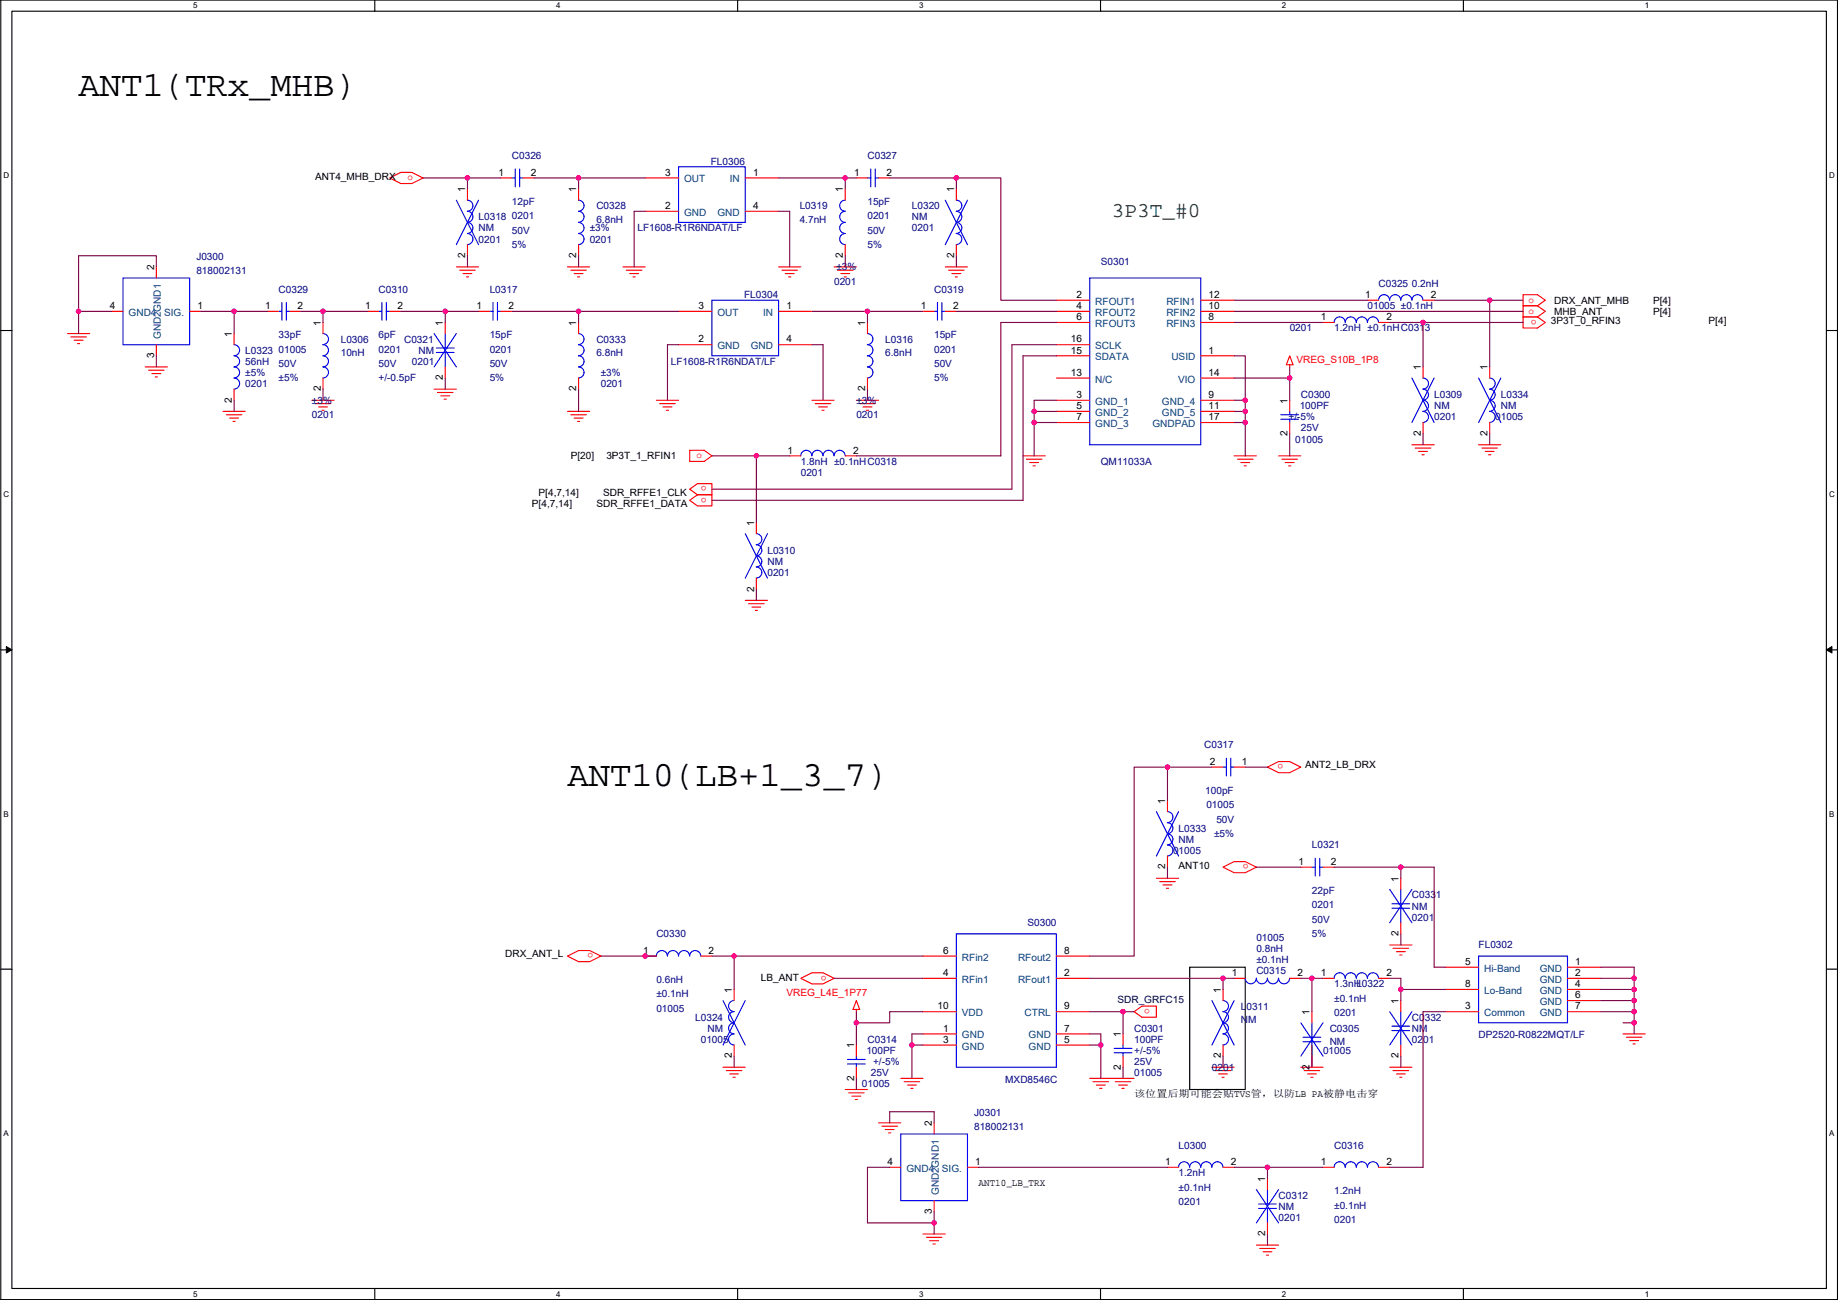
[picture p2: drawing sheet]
<svg xmlns="http://www.w3.org/2000/svg" width="420mm" height="297mm" viewBox="0 0 420 297" stroke-linecap="round" stroke-linejoin="round" font-family="sans-serif">
<path d="M.2 0h419.8v296.9h-419.8zM2.7 2.6h414.8v291.8h-414.8z" fill="none" stroke="#000" stroke-width=".25"/>
<g fill="#fff">
<path d="M44.2 .3h1v2h-1z"/>
<path d="M44.2 294.7h1v2h-1z"/>
</g>
<path d="M85.7 0v2.6M85.7 294.4v2.5" fill="none" stroke="#000" stroke-width=".25"/>
<g fill="#fff">
<path d="M127.1 .3h1v2h-1z"/>
<path d="M127.1 294.7h1v2h-1z"/>
</g>
<path d="M168.6 0v2.6M168.6 294.4v2.5" fill="none" stroke="#000" stroke-width=".25"/>
<g fill="#fff">
<path d="M210.1 .3h1v2h-1z"/>
<path d="M210.1 294.7h1v2h-1z"/>
</g>
<path d="M251.6 0v2.6M251.6 294.4v2.5" fill="none" stroke="#000" stroke-width=".25"/>
<g fill="#fff">
<path d="M293 .3h1v2h-1z"/>
<path d="M293 294.7h1v2h-1z"/>
</g>
<path d="M334.5 0v2.6M334.5 294.4v2.5" fill="none" stroke="#000" stroke-width=".25"/>
<g fill="#fff">
<path d="M376 .3h1v2h-1z"/>
<path d="M376 294.7h1v2h-1z"/>
<path d="M.8 39h1.3v2.1h-1.3z"/>
<path d="M418.1 39h1.3v2.1h-1.3z"/>
<path d="M.8 112h1.3v2h-1.3z"/>
<path d="M418.1 112h1.3v2h-1.3z"/>
</g>
<path d="M.2 75.5h2.5M417.5 75.5h2.5" fill="none" stroke="#000" stroke-width=".25"/>
<g fill="#fff">
<path d="M.8 185h1.2v2h-1.2z"/>
<path d="M418.1 185h1.2v2h-1.2z"/>
</g>
<path d="M.2 148.5h2.5M417.5 148.5h2.5" fill="none" stroke="#000" stroke-width=".25"/>
<path d="M1.4 147.7l1.3 .8-1.3 .7zM417.5 148.5l1.3-.8v1.5z" fill="#000" stroke="#000" stroke-width=".23"/>
<g fill="#fff">
<path d="M.8 257.9h1.2v2h-1.2z"/>
<path d="M418.1 257.9h1.2v2h-1.2z"/>
</g>
<path d="M.2 221.4h2.5M272 221h12.7v27.9h-12.7zM417.5 221.4h2.5" fill="none" stroke="#000" stroke-width=".25"/>
<g fill="none" stroke="#f00" stroke-width=".25">
<path d="M89.1 40.7l2.5-1.3h2.6l2.5 1.3-2.5 1.2h-2.6zM106.9 43.2v2.5M106.9 55.9v2.5M114.5 40.7h2.5M119.6 40.7h2.5M132.3 43.2v2.5M132.3 55.9v2.5M147.5 48.3h7.6M147.5 40.7h7.6M170.4 40.7h7.6M170.4 48.3h7.6M193.2 43.2v2.5"/>
<path d="M193.2 55.9v2.5M195.8 40.7h2.5M200.8 40.7h2.6M218.6 43.2v2.5M218.6 55.9v2.5M15.4 76.2h5.1M16.2 77h3.5M16.9 77.7h2.1M17.7 78.5h.5M25.6 71.1h2.5M35.7 61v2.5M35.7 78.8v2.5"/>
<path d="M43.4 71.1h2.5M53.5 76.2v2.6M61.1 71.1h2.6M66.2 71.1h2.6M73.8 73.7v2.5M84 71.1h2.5M89.1 71.1h2.5M101.8 73.7v2.5M104.3 61h5.1M105.1 61.7h3.5M105.8 62.5h2.1M106.6 63.3h.5"/>
<path d="M109.4 71.1h2.5M114.5 71.1h2.5M129.7 61h5.1M130.5 61.7h3.5M131.2 62.5h2.1M132 63.3h.5M132.3 73.7v2.5M142.4 61h5.1M143.2 61.7h3.5M143.9 62.5h2.1M144.7 63.3h.5M155.1 78.8h7.6"/>
<path d="M155.1 71.1h7.6M178 71.1h7.6M178 78.8h7.6M178 61h5.1M178.7 61.7h3.6M179.5 62.5h2M180.3 63.3h.5M190.7 61h5.1M191.4 61.7h3.6M192.2 62.5h2M193 63.3h.5M198.3 73.7v2.5"/>
<path d="M211 71.1h2.5M216.1 71.1h2.5M216.1 61h5.1M216.8 61.7h3.6M217.6 62.5h2M218.4 63.3h.5M241.5 68.6h7.6M241.5 78.8h7.6M241.5 71.1h7.6M241.5 73.7h7.6M274.5 68.6h7.6M274.5 73.7h7.6"/>
<path d="M274.5 71.1h7.6M302.4 73.7h2.6M312.6 68.6h2.5M315.1 73.7h2.6M325.3 68.6h2.5M348.2 67.3h3.3l1.7 1.3-1.7 1.3h-3.3zM348.2 72.4h3.3l1.7 1.3-1.7 1.3h-3.3zM351.5 69.9h-3.3v2.5h3.3M351.5 69.9l1.7 1.2-1.7 1.3M33.2 83.8h5.1M34 84.6h3.5M34.7 85.4h2.1"/>
<path d="M35.5 86.1h.5M51 94h5.1M51.7 94.8h3.6M52.5 95.5h2M53.3 96.3h.5M53.5 88.9v2.6M71.3 91.5h5.1M72.1 92.2h3.5M72.8 93h2.1M73.6 93.7h.5M73.8 86.4v2.5M99.2 88.9h5.1"/>
<path d="M100 89.7h3.6M100.8 90.4h2M101.5 91.2h.5M101.8 83.8v2.6M129.7 94h5.1M130.5 94.8h3.5M131.2 95.5h2.1M132 96.3h.5M132.3 86.4v2.5M150 91.5h5.1M150.8 92.2h3.6M151.6 93h2"/>
<path d="M152.3 93.7h.5M185.6 91.5h5.1M186.4 92.2h3.5M187.1 93h2.1M187.9 93.7h.5M195.8 91.5h5M196.5 92.2h3.6M197.3 93h2M198 93.7h.6M198.3 86.4v2.5M241.5 91.5h7.6M241.5 94h7.6"/>
<path d="M241.5 81.3h7.6M241.5 86.4h7.6M241.5 96.5h7.6M274.5 81.3h7.6M274.5 86.4h7.6M274.5 91.5h7.6M274.5 94h7.6M274.5 96.5h7.6M294.8 81.3l.8 2h-1.5zM294.8 83.3v.5M294.8 91.5v2.5M294.8 96.5v2.6"/>
<path d="M325.3 83.8v2.6M325.3 96.5v2.6M340.5 83.8v2.6M340.5 96.5v2.6M157.7 111.8l1.7-1.3h3.3v2.6h-3.3zM157.7 114.3l1.7-1.2h3.3v2.5h-3.3zM157.7 102.9h3.3l1.7 1.3-1.7 1.2h-3.3zM172.9 119.4v2.5M180.5 104.2h2.6M193.2 104.2h2.6M233.9 104.2h5M234.6 104.9h3.6"/>
<path d="M235.4 105.7h2M236.1 106.4h.6M282.1 104.2h5.1M282.9 104.9h3.5M283.6 105.7h2.1M284.4 106.4h.5M292.3 104.2h5.1M293 104.9h3.6M293.8 105.7h2M294.6 106.4h.5M322.8 101.6h5M323.5 102.4h3.6"/>
<path d="M324.3 103.1h2M325 103.9h.6M338 101.6h5.1M338.8 102.4h3.5M339.5 103.1h2.1M340.3 103.9h.5M170.4 137.2h5M171.1 137.9h3.6M171.9 138.7h2M172.6 139.5h.6M172.9 132.1v2.5M277 175.3h2.6"/>
<path d="M282.1 175.3h2.6M289.7 175.3l2.6-1.3h2.5l2.6 1.3-2.6 1.3h-2.5zM266.9 182.9v2.5M266.9 195.6v2.5M279.6 198.1l2.5-1.2h2.6l2.5 1.2-2.5 1.3h-2.6zM297.4 198.1h2.5M302.4 198.1h2.6M129.7 218.5l2.6-1.3h2.5l2.5 1.3-2.5 1.2h-2.5zM147.5 218.5h2.5M160.2 218.5h2.5M211 218.5h7.6M241.5 218.5h7.6"/>
<path d="M264.3 200.7h5.1M265.1 201.4h3.6M265.9 202.2h2M266.6 203h.5M317.7 215.9h5.1M318.4 216.7h3.6M319.2 217.4h2M320 218.2h.5M320.2 200.7v2.5M320.2 210.8v2.6M167.8 226.1v2.5M167.8 238.8v2.5"/>
<path d="M183.1 223.5l2.5-1.2h2.5l2.6 1.2-2.6 1.3h-2.5zM195.8 228.6l.7 2.1h-1.5zM195.8 230.7v.5M195.8 238.8v2.5M211 236.2h7.6M211 238.8h7.6M211 223.5h7.6M211 231.2h7.6M241.5 223.5h7.6M241.5 238.8h7.6M241.5 236.2h7.6M241.5 231.2h7.6"/>
<path d="M256.7 236.2v2.6M259.3 231.2l1.7-1.3h3.3v2.5h-3.3zM279.6 226.1v2.5M279.6 238.8v2.5M282.1 223.5h2.6M294.8 223.5h2.6M299.9 231.2v2.5M302.4 223.5h2.6M315.1 223.5h2.6M320.2 228.6v2.6M320.2 238.8v2.5M330.4 231.2h7.6"/>
<path d="M330.4 221h7.6M330.4 226.1h7.6M358.3 221h7.6M358.3 223.5h7.6M358.3 226.1h7.6M358.3 228.6h7.6M358.3 231.2h7.6M371 236.2h5.1M371.8 237h3.5M372.5 237.8h2.1M373.3 238.5h.5M165.3 243.9h5.1"/>
<path d="M166 244.6h3.6M166.8 245.4h2M167.6 246.1h.5M193.2 248.9h5.1M194 249.7h3.5M194.7 250.5h2.1M195.5 251.2h.5M195.8 243.9v2.5M200.8 256.6h5.1M201.6 257.3h3.6M202.4 258.1h2M203.1 258.8h.5"/>
<path d="M205.9 246.4h5.1M206.7 247.2h3.5M207.4 247.9h2.1M208.2 248.7h.5M213.5 256.6v2.5M249.1 246.4h10.2M249.9 247.2h3.5M250.6 247.9h2.1M251.4 248.7h.5M254.9 247.2h3.6M255.7 247.9h2M256.5 248.7h.5"/>
<path d="M256.7 241.3v2.6M277 243.9h5.1M277.8 244.6h3.6M278.6 245.4h2M279.3 246.1h.5M297.4 243.9h5M298.1 244.6h3.6M298.9 245.4h2M299.6 246.1h.6M299.9 241.3v2.6M317.7 243.9h5.1M318.4 244.6h3.6"/>
<path d="M319.2 245.4h2M320 246.1h.5M203.4 266.7h2.5M213.5 274.3v2.6M221.2 266.7h2.5M266.9 266.7h2.5M279.6 266.7h2.5M289.7 269.3v2.5M289.7 279.4v2.6M302.4 266.7h2.6M315.1 266.7h2.6M211 282h5.1"/>
<path d="M211.8 282.7h3.5M212.5 283.5h2.1M213.3 284.2h.5M287.2 284.5h5.1M288 285.3h3.5M288.7 286h2.1M289.5 286.8h.5"/>
</g>
<g fill="none" stroke="#00f" stroke-width=".25">
<path d="M117.8 38.6v4.1M118.8 38.6v4.1M155.1 38.1h15.3v12.7h-15.3zM199.1 38.6v4.1M200.1 38.6v4.1M104.3 45.7l5.1 10.2M106.8 45.7a1.26 1.26 0 0 1 1.3 1.3 1.26 1.26 0 0 1-1.3 1.3M106.8 48.3a1.26 1.26 0 0 1 1.3 1.2 1.26 1.26 0 0 1-1.3 1.3 1.27 1.27 0 0 1 1.3 1.3 1.27 1.27 0 0 1-1.3 1.2M106.8 53.4a1.26 1.26 0 0 1 1.3 1.2 1.26 1.26 0 0 1-1.3 1.3M109.4 45.7l-5.1 10.2M117 40.7h.8M118.8 40.7h.8"/>
<path d="M132.2 45.7a1.26 1.26 0 0 1 1.3 1.3 1.26 1.26 0 0 1-1.3 1.3M132.2 48.3a1.26 1.26 0 0 1 1.3 1.2 1.26 1.26 0 0 1-1.3 1.3 1.27 1.27 0 0 1 1.3 1.3 1.27 1.27 0 0 1-1.3 1.2M132.2 53.4a1.26 1.26 0 0 1 1.3 1.2 1.26 1.26 0 0 1-1.3 1.3M193.2 45.7a1.26 1.26 0 0 0-1.3 1.3 1.26 1.26 0 0 0 1.3 1.3M193.2 48.3a1.26 1.26 0 0 0-1.3 1.2 1.26 1.26 0 0 0 1.3 1.3 1.27 1.27 0 0 0-1.3 1.3 1.27 1.27 0 0 0 1.3 1.2M193.2 53.4a1.26 1.26 0 0 0-1.3 1.2 1.26 1.26 0 0 0 1.3 1.3M198.3 40.7h.8M200.1 40.7h.7M216.1 45.7l5.1 10.2M218.6 45.7a1.26 1.26 0 0 1 1.3 1.3 1.26 1.26 0 0 1-1.3 1.3M218.6 48.3a1.26 1.26 0 0 1 1.3 1.2 1.26 1.26 0 0 1-1.3 1.3 1.27 1.27 0 0 1 1.3 1.3 1.27 1.27 0 0 1-1.3 1.2M218.6 53.4a1.26 1.26 0 0 1 1.3 1.2 1.26 1.26 0 0 1-1.3 1.3"/>
<path d="M221.2 45.7l-5.1 10.2M28.1 63.5h15.3v15.3h-15.3zM53.5 78.8a1.26 1.26 0 0 1 1.3 1.2 1.26 1.26 0 0 1-1.3 1.3M63.7 71.1h.7M64.4 69.1v4.1M65.5 69.1v4.1M65.5 71.1h.7M73.8 76.2a1.26 1.26 0 0 1 1.3 1.3 1.26 1.26 0 0 1-1.3 1.2 1.27 1.27 0 0 1 1.3 1.3 1.27 1.27 0 0 1-1.3 1.3M86.5 71.1h.8M87.3 69.1v4.1M88.3 69.1v4.1M88.3 71.1h.8"/>
<path d="M99.2 76.2l5.1 7.6M99.7 79.5h4.1M101.8 76.2v3.3M104.3 76.2l-5.1 7.6M111.9 71.1h.8M112.7 69.1v4.1M113.7 69.1v4.1M113.7 71.1h.8M132.2 76.2a1.26 1.26 0 0 1 1.3 1.3 1.26 1.26 0 0 1-1.3 1.2 1.27 1.27 0 0 1 1.3 1.3 1.27 1.27 0 0 1-1.3 1.3M162.7 68.6h15.3v12.7h-15.3zM198.3 76.2a1.26 1.26 0 0 1 1.2 1.3 1.26 1.26 0 0 1-1.2 1.2 1.27 1.27 0 0 1 1.2 1.3 1.27 1.27 0 0 1-1.2 1.3M213.5 71.1h.8"/>
<path d="M214.3 69.1v4.1M215.3 69.1v4.1M215.3 71.1h.8M249.1 63.5h25.4v38.1h-25.4zM305 73.7a1.26 1.26 0 0 1 1.2-1.3 1.26 1.26 0 0 1 1.3 1.3 1.27 1.27 0 0 1 1.3-1.3 1.27 1.27 0 0 1 1.2 1.3 1.27 1.27 0 0 1 1.3-1.3 1.27 1.27 0 0 1 1.3 1.3 1.27 1.27 0 0 1 1.2-1.3 1.27 1.27 0 0 1 1.3 1.3M317.7 68.6a1.26 1.26 0 0 0-1.3-1.3 1.26 1.26 0 0 0-1.3 1.3M322.7 68.6a1.27 1.27 0 0 0-1.2-1.3 1.27 1.27 0 0 0-1.3 1.3 1.26 1.26 0 0 0-1.3-1.3 1.26 1.26 0 0 0-1.2 1.3M325.3 68.6a1.26 1.26 0 0 0-1.3-1.3 1.26 1.26 0 0 0-1.2 1.3M53.5 81.3a1.26 1.26 0 0 1 1.3 1.3 1.26 1.26 0 0 1-1.3 1.2 1.27 1.27 0 0 1 1.3 1.3 1.27 1.27 0 0 1-1.3 1.3M53.5 86.4a1.26 1.26 0 0 1 1.3 1.2 1.26 1.26 0 0 1-1.3 1.3M73.8 81.3a1.26 1.26 0 0 1 1.3 1.3 1.26 1.26 0 0 1-1.3 1.2 1.27 1.27 0 0 1 1.3 1.3 1.27 1.27 0 0 1-1.3 1.3M99.7 80.5h4.1"/>
<path d="M101.8 80.5v3.3M132.2 81.3a1.26 1.26 0 0 1 1.3 1.3 1.26 1.26 0 0 1-1.3 1.2 1.27 1.27 0 0 1 1.3 1.3 1.27 1.27 0 0 1-1.3 1.3M198.3 81.3a1.26 1.26 0 0 1 1.2 1.3 1.26 1.26 0 0 1-1.2 1.2 1.27 1.27 0 0 1 1.2 1.3 1.27 1.27 0 0 1-1.2 1.3M292.8 94.8h4.1M292.8 95.8h4.1M294.8 94v.8M294.8 95.8v.7M322.8 86.4l5 10.1M325.3 86.4a1.26 1.26 0 0 1 1.2 1.2 1.26 1.26 0 0 1-1.2 1.3 1.27 1.27 0 0 1 1.2 1.3 1.27 1.27 0 0 1-1.2 1.2 1.27 1.27 0 0 1 1.2 1.3 1.27 1.27 0 0 1-1.2 1.3M325.3 94a1.26 1.26 0 0 1 1.2 1.3 1.26 1.26 0 0 1-1.2 1.2M327.8 86.4l-5 10.1M338 86.4l5.1 10.1"/>
<path d="M340.5 86.4a1.26 1.26 0 0 1 1.3 1.2 1.26 1.26 0 0 1-1.3 1.3 1.27 1.27 0 0 1 1.3 1.3 1.27 1.27 0 0 1-1.3 1.2 1.27 1.27 0 0 1 1.3 1.3 1.27 1.27 0 0 1-1.3 1.3M340.5 94a1.26 1.26 0 0 1 1.3 1.3 1.26 1.26 0 0 1-1.3 1.2M343.1 86.4l-5.1 10.1M183.1 104.1a1.26 1.26 0 0 1 1.2-1.2 1.26 1.26 0 0 1 1.3 1.2M185.6 104.1a1.26 1.26 0 0 1 1.3-1.2 1.26 1.26 0 0 1 1.2 1.2 1.27 1.27 0 0 1 1.3-1.2 1.27 1.27 0 0 1 1.3 1.2M190.7 104.1a1.26 1.26 0 0 1 1.2-1.2 1.26 1.26 0 0 1 1.3 1.2M170.4 121.9l5 10.2M172.9 121.9a1.26 1.26 0 0 1 1.2 1.3 1.26 1.26 0 0 1-1.2 1.3 1.27 1.27 0 0 1 1.2 1.2 1.27 1.27 0 0 1-1.2 1.3M172.9 127a1.26 1.26 0 0 1 1.2 1.3 1.26 1.26 0 0 1-1.2 1.2 1.27 1.27 0 0 1 1.2 1.3 1.27 1.27 0 0 1-1.2 1.3M175.4 121.9l-5 10.2M279.6 175.3h.7M280.3 173.2v4.1"/>
<path d="M281.4 173.2v4.1M281.4 175.3h.7M264.3 185.4l5.1 10.2M266.9 185.4a1.26 1.26 0 0 1 1.2 1.3 1.26 1.26 0 0 1-1.2 1.3 1.27 1.27 0 0 1 1.2 1.2 1.27 1.27 0 0 1-1.2 1.3M266.9 190.5a1.26 1.26 0 0 1 1.2 1.3 1.26 1.26 0 0 1-1.2 1.2 1.27 1.27 0 0 1 1.2 1.3 1.27 1.27 0 0 1-1.2 1.3M269.4 185.4l-5.1 10.2M299.9 198.1h.8M300.7 196.1v4.1M301.7 196.1v4.1M301.7 198.1h.7M150 218.4a1.26 1.26 0 0 1 1.3-1.2 1.26 1.26 0 0 1 1.3 1.2M152.6 218.4a1.26 1.26 0 0 1 1.2-1.2 1.26 1.26 0 0 1 1.3 1.2 1.27 1.27 0 0 1 1.3-1.2 1.27 1.27 0 0 1 1.2 1.2"/>
<path d="M157.7 218.4a1.26 1.26 0 0 1 1.2-1.2 1.26 1.26 0 0 1 1.3 1.2M218.6 213.4h22.9v30.5h-22.9zM317.7 203.2l5.1 7.6M318.2 206.5h4.1M318.2 207.5h4.1M320.2 203.2v3.3M320.2 207.5v3.3M322.8 203.2l-5.1 7.6M338 218.5h20.3v15.2h-20.3zM165.3 228.6l5.1 10.2M167.8 228.6a1.26 1.26 0 0 0-1.3 1.3 1.26 1.26 0 0 0 1.3 1.2 1.27 1.27 0 0 0-1.3 1.3 1.27 1.27 0 0 0 1.3 1.3 1.27 1.27 0 0 0-1.3 1.3 1.27 1.27 0 0 0 1.3 1.2M167.8 236.2a1.26 1.26 0 0 0-1.3 1.3 1.26 1.26 0 0 0 1.3 1.3"/>
<path d="M170.4 228.6l-5.1 10.2M254.7 239.5h4.1M256.7 238.8v.7M277 228.6l5.1 10.2M279.6 228.6a1.26 1.26 0 0 1 1.2 1.3 1.26 1.26 0 0 1-1.2 1.2 1.27 1.27 0 0 1 1.2 1.3 1.27 1.27 0 0 1-1.2 1.3 1.27 1.27 0 0 1 1.2 1.3 1.27 1.27 0 0 1-1.2 1.2M279.6 236.2a1.26 1.26 0 0 1 1.2 1.3 1.26 1.26 0 0 1-1.2 1.3M282.1 228.6l-5.1 10.2M284.7 223.5a1.26 1.26 0 0 0 1.2 1.3 1.26 1.26 0 0 0 1.3-1.3 1.27 1.27 0 0 0 1.2 1.3 1.27 1.27 0 0 0 1.3-1.3 1.27 1.27 0 0 0 1.3 1.3 1.27 1.27 0 0 0 1.3-1.3 1.27 1.27 0 0 0 1.2 1.3 1.27 1.27 0 0 0 1.3-1.3M297.4 233.7l5 7.6M297.9 237h4M297.9 238h4M299.9 233.7v3.3"/>
<path d="M299.9 238v3.3M302.4 233.7l-5 7.6M315.1 223.5a1.27 1.27 0 0 0-1.3-1.2 1.27 1.27 0 0 0-1.2 1.2 1.27 1.27 0 0 0-1.3-1.2 1.27 1.27 0 0 0-1.3 1.2 1.27 1.27 0 0 0-1.2-1.2 1.27 1.27 0 0 0-1.3 1.2 1.26 1.26 0 0 0-1.3-1.2 1.26 1.26 0 0 0-1.2 1.2M317.7 231.2l5.1 7.6M318.2 234.5h4.1M318.2 235.5h4.1M320.2 231.2v3.3M320.2 235.5v3.3M322.8 231.2l-5.1 7.6M193.7 242.1h4.1M193.7 243.1h4.1M195.8 241.3v.8"/>
<path d="M195.8 243.1v.8M205.9 259.1h15.3v15.2h-15.3zM254.7 240.6h4.1M256.7 240.6v.7M271.9 266.7a1.26 1.26 0 0 0-1.2-1.2 1.26 1.26 0 0 0-1.3 1.2M277 266.7a1.27 1.27 0 0 0-1.3-1.2 1.27 1.27 0 0 0-1.2 1.2 1.26 1.26 0 0 0-1.3-1.2 1.26 1.26 0 0 0-1.2 1.2M279.6 266.7a1.26 1.26 0 0 0-1.3-1.2 1.26 1.26 0 0 0-1.3 1.2M287.2 271.8l5.1 7.6M287.7 275.1h4.1M287.7 276.1h4.1M289.7 271.8v3.3M289.7 276.1v3.3"/>
<path d="M292.3 271.8l-5.1 7.6M315.1 266.7a1.27 1.27 0 0 0-1.3-1.2 1.27 1.27 0 0 0-1.2 1.2 1.27 1.27 0 0 0-1.3-1.2 1.27 1.27 0 0 0-1.3 1.2 1.27 1.27 0 0 0-1.2-1.2 1.27 1.27 0 0 0-1.3 1.2 1.26 1.26 0 0 0-1.3-1.2 1.26 1.26 0 0 0-1.2 1.2"/>
</g>
<g fill="none" stroke="#800040" stroke-width=".25">
<path d="M96.7 40.7h10.2M106.9 40.7v2.5M106.9 58.4v2.6M106.9 40.7h7.6M122.1 40.7h10.2M132.3 40.7v2.5M132.3 58.4v2.6M132.3 40.7h15.2M147.5 48.3h-2.5v12.7M178 40.7h15.2M178 48.3h2.5v12.7M193.2 40.7v2.5"/>
<path d="M193.2 58.4v2.6M193.2 40.7h2.6M203.4 40.7h15.2M218.6 40.7h10.2v27.9h12.7M218.6 40.7v2.5M218.6 58.4v2.6M18 71.1v5.1M18 71.1h7.6M35.7 61v-2.6h-17.7v12.7M45.9 71.1h7.6M53.5 71.1v5.1M53.5 71.1h7.6"/>
<path d="M68.8 71.1h5M73.8 71.1v2.6M73.8 71.1h10.2M91.6 71.1h10.2M101.8 71.1v2.6M101.8 71.1h7.6M117 71.1h15.3M132.3 71.1h22.8M132.3 71.1v2.6M155.1 78.8h-2.5v12.7M185.6 71.1h12.7M185.6 78.8h2.5v12.7"/>
<path d="M211 71.1h-12.7v2.6M218.6 71.1h22.9M241.5 78.8h-10.2v33h-68.6M241.5 73.7h-12.7v30.5h-33M282.1 73.7h20.3M282.1 71.1h66.1M282.1 68.6h30.5M317.7 73.7h7.6M325.3 73.7v10.1M325.3 73.7h22.9M327.8 68.6h12.7M340.5 68.6v15.2"/>
<path d="M340.5 68.6h7.7M35.7 81.3v2.5M53.5 91.5v2.5M73.8 88.9v2.6M101.8 86.4v2.5M132.3 88.9v5.1M198.3 88.9v2.6M236.4 94v2.5M236.4 96.5v7.7M236.4 94h5.1M236.4 96.5h5.1M241.5 91.5h-5.1v2.5"/>
<path d="M241.5 81.3h-7.6v33h-71.2M282.1 86.4h12.7v5.1M282.1 81.3h2.6v10.2M282.1 91.5h2.6M282.1 94h2.6M282.1 96.5h2.6M284.7 91.5v2.5M284.7 94v2.5M284.7 96.5v7.7M294.8 83.8v2.6M294.8 99.1v5.1M325.3 99.1v2.5"/>
<path d="M340.5 99.1v2.5M162.7 104.2h10.2M172.9 104.2v15.2M172.9 104.2h7.6M172.9 134.6v2.6M266.9 175.3h-7.6v43.2h-10.2M266.9 175.3h10.1M266.9 175.3v7.6M284.7 175.3h5M266.9 198.1v2.6M287.2 198.1h10.2M305 198.1h15.2"/>
<path d="M320.2 198.1h7.6v22.9h2.6M320.2 198.1v2.6M137.3 218.5h12.7M162.7 218.5h5.1M167.8 218.5h43.2M167.8 218.5v7.6M320.2 213.4v2.5M190.7 223.5h20.3M195.8 231.2v2.5M208.5 238.8h2.5M208.5 238.8v7.6M211 236.2h-2.5v2.6"/>
<path d="M211 231.2h-7.6v2.5h-7.6v5.1M249.1 231.2h7.6M249.1 236.2h2.5v2.6M249.1 238.8h2.5M249.1 223.5h30.5M251.6 238.8v7.6M256.7 231.2v5M256.7 231.2h2.6M279.6 223.5v2.6M279.6 223.5h2.5M297.4 223.5h2.5M299.9 238.8v5.1"/>
<path d="M299.9 223.5v7.7M299.9 223.5h2.5M317.7 223.5h2.5v2.6M320.2 226.1v2.5M320.2 226.1h10.2M330.4 231.2h-5.1v35.5h-7.6M365.9 221h7.7v2.5M365.9 223.5h7.7M365.9 226.1h7.7M365.9 228.6h7.7M365.9 231.2h7.7M371 233.7h2.6"/>
<path d="M373.6 223.5v2.6M373.6 226.1v2.5M373.6 228.6v2.6M373.6 231.2v2.5M373.6 233.7v2.5M167.8 241.3v2.6M195.8 246.4v2.5M203.4 256.6v-2.6h10.1v2.6M256.7 243.9v2.5M279.6 241.3v2.6M320.2 241.3v2.6M203.4 266.7h-5.1v12.7h15.2"/>
<path d="M213.5 276.9v2.5M213.5 279.4v2.6M223.7 266.7h43.2M282.1 266.7h7.6M289.7 266.7v2.6M289.7 266.7h12.7M289.7 282v2.5"/>
</g>
<g fill="#f0f" stroke="#f0f" stroke-width=".25">
<circle cx="325.3" cy="73.7" r=".5"/>
<circle cx="373.5" cy="226.1" r=".5"/>
<circle cx="373.5" cy="223.5" r=".5"/>
<circle cx="373.5" cy="228.6" r=".5"/>
<circle cx="373.5" cy="231.1" r=".5"/>
<circle cx="373.5" cy="233.7" r=".5"/>
<circle cx="17.9" cy="71.1" r=".5"/>
<circle cx="101.8" cy="71.1" r=".5"/>
<circle cx="213.5" cy="279.4" r=".5"/>
<circle cx="289.7" cy="266.7" r=".5"/>
<circle cx="73.8" cy="71.1" r=".5"/>
<circle cx="279.6" cy="223.5" r=".5"/>
<circle cx="198.3" cy="71.1" r=".5"/>
<circle cx="294.8" cy="86.4" r=".5"/>
<circle cx="284.6" cy="91.4" r=".5"/>
<circle cx="284.6" cy="96.5" r=".5"/>
<circle cx="284.6" cy="94" r=".5"/>
<circle cx="236.4" cy="96.5" r=".5"/>
<circle cx="236.4" cy="94" r=".5"/>
<circle cx="106.8" cy="40.6" r=".5"/>
<circle cx="132.2" cy="40.6" r=".5"/>
<circle cx="193.2" cy="40.6" r=".5"/>
<circle cx="218.6" cy="40.6" r=".5"/>
<circle cx="320.2" cy="198.1" r=".5"/>
<circle cx="53.5" cy="71.1" r=".5"/>
<circle cx="147.5" cy="218.4" r=".5"/>
<circle cx="208.4" cy="238.8" r=".5"/>
<circle cx="251.6" cy="238.8" r=".5"/>
<circle cx="167.8" cy="218.4" r=".5"/>
<circle cx="299.9" cy="223.5" r=".5"/>
<circle cx="266.9" cy="175.3" r=".5"/>
<circle cx="320.2" cy="226.1" r=".5"/>
<circle cx="195.7" cy="233.7" r=".5"/>
<circle cx="256.7" cy="231.1" r=".5"/>
<circle cx="132.2" cy="71.1" r=".5"/>
<circle cx="340.5" cy="68.6" r=".5"/>
<circle cx="172.9" cy="104.1" r=".5"/>
</g>
<g font-size="8.1">
<text x="18" y="22">ANT1(TRx_MHB)</text>
<text x="129.7" y="179.5">ANT10(LB+1_3_7)</text>
</g>
<text font-size="4.8" fill="#008000" x="254.2" y="49.6">3P3T_#0</text>
<g font-size="2.3">
<text x="72.1" y="41.2">ANT4_MHB_DRX</text>
<text x="114" y="40.1">1</text>
<text x="121.3" y="40.1">2</text>
<text x="152.1" y="40.1">3</text>
<text x="172.1" y="40.1">1</text>
<text x="195.3" y="40.1">1</text>
<text x="202.6" y="40.1">2</text>
<text x="106.3" y="44" transform="rotate(-90 106.3 44)">1</text>
<text x="131.7" y="44" transform="rotate(-90 131.7 44)">1</text>
<text x="152.1" y="47.8">2</text>
<text x="172.1" y="47.8">4</text>
<text x="192.7" y="44" transform="rotate(-90 192.7 44)">1</text>
<text x="218.1" y="44" transform="rotate(-90 218.1 44)">1</text>
<text x="106.3" y="59" transform="rotate(-90 106.3 59)">2</text>
<text x="131.7" y="59" transform="rotate(-90 131.7 59)">2</text>
<text x="192.7" y="59" transform="rotate(-90 192.7 59)">2</text>
<text x="218.1" y="59" transform="rotate(-90 218.1 59)">2</text>
<text x="35.2" y="61.7" transform="rotate(-90 35.2 61.7)">2</text>
<text x="25.1" y="70.6">4</text>
<text x="45.1" y="70.6">1</text>
<text x="60.6" y="70.6">1</text>
<text x="68" y="70.6">2</text>
<text x="83.5" y="70.6">1</text>
<text x="90.9" y="70.6">2</text>
<text x="108.9" y="70.6">1</text>
<text x="116.3" y="70.6">2</text>
<text x="159.7" y="70.6">3</text>
<text x="179.8" y="70.6">1</text>
<text x="210.5" y="70.6">1</text>
<text x="217.9" y="70.6">2</text>
<text x="246.1" y="68.1">2</text>
<text x="246.1" y="70.6">4</text>
<text x="276.3" y="68.1">12</text>
<text x="276.3" y="70.6">10</text>
<text x="312.1" y="68.1">1</text>
<text x="327.1" y="68.1">2</text>
<text x="355.3" y="71.9">MHB_ANT</text>
<text x="355.3" y="69.4">DRX_ANT_MHB</text>
<text x="377.9" y="71.9">P[4]</text>
<text x="377.9" y="69.4">P[4]</text>
<text x="53" y="77" transform="rotate(-90 53 77)">1</text>
<text x="73.3" y="74.4" transform="rotate(-90 73.3 74.4)">1</text>
<text x="101.2" y="74.4" transform="rotate(-90 101.2 74.4)">1</text>
<text x="131.7" y="74.4" transform="rotate(-90 131.7 74.4)">1</text>
<text x="197.8" y="74.4" transform="rotate(-90 197.8 74.4)">1</text>
<text x="246.1" y="73.2">6</text>
<text x="276.3" y="73.2">8</text>
<text x="301.9" y="73.2">1</text>
<text x="316.9" y="73.2">2</text>
<text x="354.5" y="74">3P3T_0_RFIN3</text>
<text x="390.6" y="74">P[4]</text>
<text x="35.2" y="81.8" transform="rotate(-90 35.2 81.8)">3</text>
<text x="159.7" y="78.2">2</text>
<text x="179.8" y="78.2">4</text>
<text x="244.8" y="78.2">16</text>
<text x="244.8" y="80.8">15</text>
<text x="276.3" y="80.8">1</text>
<text x="73.3" y="89.5" transform="rotate(-90 73.3 89.5)">2</text>
<text x="101.2" y="86.9" transform="rotate(-90 101.2 86.9)">2</text>
<text x="131.7" y="89.5" transform="rotate(-90 131.7 89.5)">2</text>
<text x="197.8" y="89.5" transform="rotate(-90 197.8 89.5)">2</text>
<text x="244.8" y="85.9">13</text>
<text x="276.3" y="85.9">14</text>
<text x="324.8" y="84.6" transform="rotate(-90 324.8 84.6)">1</text>
<text x="340" y="84.6" transform="rotate(-90 340 84.6)">1</text>
<text x="53" y="92" transform="rotate(-90 53 92)">2</text>
<text x="246.1" y="90.9">3</text>
<text x="246.1" y="93.5">5</text>
<text x="276.3" y="90.9">9</text>
<text x="276.3" y="93.5">11</text>
<text x="294.3" y="92.2" transform="rotate(-90 294.3 92.2)">1</text>
<text x="246.1" y="96">7</text>
<text x="276.3" y="96">17</text>
<text x="294.3" y="99.6" transform="rotate(-90 294.3 99.6)">2</text>
<text x="324.8" y="99.6" transform="rotate(-90 324.8 99.6)">2</text>
<text x="340" y="99.6" transform="rotate(-90 340 99.6)">2</text>
<text x="130.5" y="104.9">P[20]</text>
<text x="138.6" y="104.9">3P3T_1_RFIN1</text>
<text x="180" y="103.6">1</text>
<text x="195" y="103.6">2</text>
<text x="123.1" y="113.3">P[4,7,14]</text>
<text x="137.8" y="113.3">SDR_RFFE1_CLK</text>
<text x="121.6" y="115.9">P[4,7,14]</text>
<text x="136.3" y="115.9">SDR_RFFE1_DATA</text>
<text x="172.4" y="120.2" transform="rotate(-90 172.4 120.2)">1</text>
<text x="172.4" y="135.2" transform="rotate(-90 172.4 135.2)">2</text>
<text x="276.5" y="174.8">2</text>
<text x="283.9" y="174.8">1</text>
<text x="298.4" y="175.6">ANT2_LB_DRX</text>
<text x="266.4" y="183.7" transform="rotate(-90 266.4 183.7)">1</text>
<text x="296.9" y="197.6">1</text>
<text x="304.2" y="197.6">2</text>
<text x="266.4" y="198.7" transform="rotate(-90 266.4 198.7)">2</text>
<text x="269.4" y="198.7">ANT10</text>
<text x="319.7" y="201.4" transform="rotate(-90 319.7 201.4)">1</text>
<text x="319.7" y="213.9" transform="rotate(-90 319.7 213.9)">2</text>
<text x="115.5" y="218.7">DRX_ANT_L</text>
<text x="147" y="217.9">1</text>
<text x="162" y="217.9">2</text>
<text x="215.6" y="217.9">6</text>
<text x="243.3" y="217.9">8</text>
<text x="335" y="220.5">5</text>
<text x="360.1" y="220.5">1</text>
<text x="167.3" y="226.8" transform="rotate(-90 167.3 226.8)">1</text>
<text x="173.9" y="224.1">LB_ANT</text>
<text x="215.6" y="223">4</text>
<text x="243.3" y="223">2</text>
<text x="279" y="226.8" transform="rotate(-90 279 226.8)">1</text>
<text x="281.6" y="223">1</text>
<text x="296.6" y="223">2</text>
<text x="301.9" y="223">1</text>
<text x="316.9" y="223">2</text>
<text x="335" y="225.6">8</text>
<text x="360.1" y="223">2</text>
<text x="360.1" y="225.6">4</text>
<text x="214.3" y="230.6">10</text>
<text x="243.3" y="230.6">9</text>
<text x="299.4" y="231.9" transform="rotate(-90 299.4 231.9)">1</text>
<text x="319.7" y="229.4" transform="rotate(-90 319.7 229.4)">1</text>
<text x="335" y="230.6">3</text>
<text x="360.1" y="228.1">6</text>
<text x="360.1" y="230.6">7</text>
<text x="195.2" y="239.5" transform="rotate(-90 195.2 239.5)">1</text>
<text x="215.6" y="235.7">1</text>
<text x="215.6" y="238.3">3</text>
<text x="243.3" y="238.3">5</text>
<text x="243.3" y="235.7">7</text>
<text x="256.2" y="237" transform="rotate(-90 256.2 237)">1</text>
<text x="167.3" y="241.9" transform="rotate(-90 167.3 241.9)">2</text>
<text x="256.2" y="244.4" transform="rotate(-90 256.2 244.4)">2</text>
<text x="279" y="241.9" transform="rotate(-90 279 241.9)">2</text>
<text x="299.4" y="244.4" transform="rotate(-90 299.4 244.4)">2</text>
<text x="319.7" y="241.9" transform="rotate(-90 319.7 241.9)">2</text>
<text x="195.2" y="246.9" transform="rotate(-90 195.2 246.9)">2</text>
<text x="259.3" y="250.8">该位置后期可能会贴TVS管，以防LB PA被静电击穿</text>
<text x="213" y="257.3" transform="rotate(-90 213 257.3)">2</text>
<text x="202.9" y="266.2">4</text>
<text x="222.9" y="266.2">1</text>
<text x="266.4" y="266.2">1</text>
<text x="281.4" y="266.2">2</text>
<text x="301.9" y="266.2">1</text>
<text x="316.9" y="266.2">2</text>
<text x="223.7" y="271.1">ANT10_LB_TRX</text>
<text x="289.2" y="270" transform="rotate(-90 289.2 270)">1</text>
<text x="213" y="277.4" transform="rotate(-90 213 277.4)">3</text>
<text x="289.2" y="282.5" transform="rotate(-90 289.2 282.5)">2</text>
</g>
<g font-size="2.3" fill="#f00">
<text x="93.1" y="41.2">o</text>
<text x="349.4" y="71.7">o</text>
<text x="349.4" y="69.2">o</text>
<text x="351.2" y="73" transform="rotate(180 351.2 73)">o</text>
<text x="296.3" y="82.8">VREG_S10B_1P8</text>
<text x="159.2" y="104.7">o</text>
<text x="161.5" y="111.1" transform="rotate(180 161.5 111.1)">o</text>
<text x="161.5" y="113.7" transform="rotate(180 161.5 113.7)">o</text>
<text x="293.3" y="174.6" transform="rotate(180 293.3 174.6)">o</text>
<text x="285.4" y="197.5" transform="rotate(180 285.4 197.5)">o</text>
<text x="135.6" y="217.8" transform="rotate(180 135.6 217.8)">o</text>
<text x="179.8" y="227.6">VREG_L4E_1P77</text>
<text x="188.9" y="222.9" transform="rotate(180 188.9 222.9)">o</text>
<text x="262.8" y="230.5" transform="rotate(180 262.8 230.5)">o</text>
</g>
<g font-size="2.3" fill="#000080">
<text x="117" y="36.4">C0326</text>
<text x="162.5" y="37.6">FL0306</text>
<text x="198.3" y="36.4">C0327</text>
<text x="117" y="46.8">12pF</text>
<text x="136.3" y="47.8">C0328</text>
<text x="182.8" y="47.8">L0319</text>
<text x="198.3" y="46.8">15pF</text>
<text x="208.5" y="47.8">L0320</text>
<text x="109.4" y="50.3">L0318</text>
<text x="109.4" y="52.9">NM</text>
<text x="117" y="50.1">0201</text>
<text x="117" y="53.4">50V</text>
<text x="134.8" y="52.9">±3%</text>
<text x="136.3" y="50.8">6.8nH</text>
<text x="145.7" y="52.9">LF1608-R1R6NDAT/LF</text>
<text x="182.8" y="50.8">4.7nH</text>
<text x="198.3" y="50.1">0201</text>
<text x="198.3" y="53.4">50V</text>
<text x="208.5" y="50.3">NM</text>
<text x="208.5" y="52.9">0201</text>
<text x="44.9" y="59.5">J0300</text>
<text x="109.4" y="55.4">0201</text>
<text x="117" y="56.7">5%</text>
<text x="134.8" y="55.4">0201</text>
<text x="198.3" y="56.7">5%</text>
<text x="44.9" y="62.5">818002131</text>
<text x="190.7" y="65.1">0201</text>
<text x="191.2" y="61.8">±3%</text>
<text x="251.6" y="60.5">S0301</text>
<text x="315.1" y="65.6">C0325</text>
<text x="322.8" y="65.6">0.2nH</text>
<text x="63.7" y="66.8">C0329</text>
<text x="86.5" y="66.8">C0310</text>
<text x="111.9" y="66.8">L0317</text>
<text x="170.1" y="68.1">FL0304</text>
<text x="213.5" y="66.8">C0319</text>
<text x="312.6" y="70.7">01005 ±0.1nH</text>
<text x="63.7" y="77.3">33pF</text>
<text x="86.5" y="77.3">6pF</text>
<text x="111.9" y="77.3">15pF</text>
<text x="213.5" y="77.3">15pF</text>
<text x="294.8" y="75.7">0201</text>
<text x="305" y="75.7">1.2nH ±0.1nHC0313</text>
<text x="56.1" y="80.8">L0323</text>
<text x="56.1" y="83.4">56nH</text>
<text x="63.7" y="80.6">01005</text>
<text x="63.7" y="83.9">50V</text>
<text x="77.9" y="78.3">L0306</text>
<text x="77.9" y="81.3">10nH</text>
<text x="86.5" y="80.6">0201</text>
<text x="86.5" y="83.9">50V</text>
<text x="92.4" y="78.3">C0321</text>
<text x="94.2" y="83.4">0201</text>
<text x="95.7" y="80.8">NM</text>
<text x="111.9" y="80.6">0201</text>
<text x="111.9" y="83.9">50V</text>
<text x="136.3" y="78.3">C0333</text>
<text x="136.3" y="81.3">6.8nH</text>
<text x="153.3" y="83.4">LF1608-R1R6NDAT/LF</text>
<text x="202.4" y="78.3">L0316</text>
<text x="202.4" y="81.3">6.8nH</text>
<text x="213.5" y="80.6">0201</text>
<text x="213.5" y="83.9">50V</text>
<text x="56.1" y="85.9">±5%</text>
<text x="56.1" y="88.4">0201</text>
<text x="63.7" y="87.2">±5%</text>
<text x="86.5" y="87.2">+/-0.5pF</text>
<text x="111.9" y="87.2">5%</text>
<text x="137.3" y="85.9">±3%</text>
<text x="137.3" y="88.4">0201</text>
<text x="213.5" y="87.2">5%</text>
<text x="71.3" y="92.2">±3%</text>
<text x="71.3" y="95.5">0201</text>
<text x="195.8" y="92.2">±3%</text>
<text x="195.8" y="95.5">0201</text>
<text x="297.1" y="93.5">100PF</text>
<text x="297.4" y="91">C0300</text>
<text x="327.8" y="91">L0309</text>
<text x="327.8" y="93.5">NM</text>
<text x="343.1" y="91">L0334</text>
<text x="343.1" y="93.5">NM</text>
<text x="294.6" y="96.1">+/-5%</text>
<text x="296.1" y="101.1">01005</text>
<text x="297.4" y="98.6">25V</text>
<text x="327.8" y="96.1">0201</text>
<text x="341.8" y="96.1">01005</text>
<text x="183.1" y="106.2">1.8nH ±0.1nHC0318</text>
<text x="251.6" y="106.2">QM11033A</text>
<text x="183.1" y="108.8">0201</text>
<text x="175.4" y="126.5">L0310</text>
<text x="175.4" y="129.1">NM</text>
<text x="175.4" y="131.6">0201</text>
<text x="275.3" y="171">C0317</text>
<text x="275.5" y="181.4">100pF</text>
<text x="275.8" y="184.7">01005</text>
<text x="269.4" y="190">L0333</text>
<text x="277.5" y="191.3">±5%</text>
<text x="278.1" y="188">50V</text>
<text x="268.1" y="195.1">01005</text>
<text x="269.4" y="192.6">NM</text>
<text x="299.9" y="193.8">L0321</text>
<text x="299.9" y="204.3">22pF</text>
<text x="299.9" y="207.6">0201</text>
<text x="322.8" y="205.3">C0331</text>
<text x="322.8" y="207.8">NM</text>
<text x="150" y="214.2">C0330</text>
<text x="234.9" y="211.6">S0300</text>
<text x="287.2" y="214.9">01005</text>
<text x="299.9" y="210.9">50V</text>
<text x="299.9" y="214.2">5%</text>
<text x="322.8" y="210.4">0201</text>
<text x="287.2" y="217.5">0.8nH</text>
<text x="287.2" y="220">±0.1nH</text>
<text x="338" y="216.7">FL0302</text>
<text x="150" y="224.6">0.6nH</text>
<text x="150" y="227.9">±0.1nH</text>
<text x="287.2" y="222.5">C0315</text>
<text x="305" y="225.6">1.3nH</text>
<text x="310.1" y="225.6">L0322</text>
<text x="150" y="231.2">01005</text>
<text x="158.9" y="233.2">L0324</text>
<text x="283.6" y="230.7">L0311</text>
<text x="283.6" y="233.7">NM</text>
<text x="305" y="228.9">±0.1nH</text>
<text x="305" y="232.2">0201</text>
<text x="322.8" y="233.2">C0332</text>
<text x="160.2" y="238.3">01005</text>
<text x="161.7" y="235.8">NM</text>
<text x="198.3" y="238.3">C0314</text>
<text x="259.3" y="235.8">C0301</text>
<text x="259.3" y="238.3">100PF</text>
<text x="304" y="235.8">C0305</text>
<text x="304" y="238.8">NM</text>
<text x="322.8" y="235.8">NM</text>
<text x="322.8" y="238.3">0201</text>
<text x="338" y="237.3">DP2520-R0822MQT/LF</text>
<text x="198" y="240.8">100PF</text>
<text x="199.1" y="245.9">25V</text>
<text x="199.6" y="243.4">+/-5%</text>
<text x="259.3" y="245.9">01005</text>
<text x="259.3" y="243.4">25V</text>
<text x="259.3" y="240.8">+/-5%</text>
<text x="277" y="244.6">0201</text>
<text x="302.4" y="240.8">01005</text>
<text x="197" y="248.5">01005</text>
<text x="229.8" y="247.4">MXD8546C</text>
<text x="222.7" y="255.1">J0301</text>
<text x="222.7" y="258.1">818002131</text>
<text x="269.4" y="262.4">L0300</text>
<text x="305" y="262.4">C0316</text>
<text x="269.4" y="268.8">1.2nH</text>
<text x="269.4" y="272.1">±0.1nH</text>
<text x="269.4" y="275.4">0201</text>
<text x="292.3" y="273.9">C0312</text>
<text x="305" y="272.8">1.2nH</text>
<text x="292.3" y="276.4">NM</text>
<text x="292.3" y="278.9">0201</text>
<text x="305" y="276.1">±0.1nH</text>
<text x="305" y="279.4">0201</text>
</g>
<g font-size="2.3" fill="#004080">
<text x="156.4" y="41.7">OUT</text>
<text x="166.8" y="41.7">IN</text>
<text x="156.4" y="49.3">GND</text>
<text x="164" y="49.3">GND</text>
<text x="250.4" y="69.6">RFOUT1</text>
<text x="266.6" y="69.6">RFIN1</text>
<text x="29.4" y="72.2">GND4</text>
<text x="36.8" y="77.5" transform="rotate(-90 36.8 77.5)">GND2GND1</text>
<text x="37.5" y="72.2">SIG.</text>
<text x="164" y="72.2">OUT</text>
<text x="174.4" y="72.2">IN</text>
<text x="250.4" y="72.2">RFOUT2</text>
<text x="250.4" y="74.7">RFOUT3</text>
<text x="266.6" y="74.7">RFIN3</text>
<text x="266.6" y="72.2">RFIN2</text>
<text x="164" y="79.8">GND</text>
<text x="171.6" y="79.8">GND</text>
<text x="250.4" y="79.8">SCLK</text>
<text x="250.4" y="82.3">SDATA</text>
<text x="267.8" y="82.3">USID</text>
<text x="250.4" y="87.4">N/C</text>
<text x="269.3" y="87.4">VIO</text>
<text x="250.4" y="92.5">GND_1</text>
<text x="250.4" y="95">GND_2</text>
<text x="265.6" y="92.5">GND_4</text>
<text x="265.6" y="95">GND_5</text>
<text x="250.4" y="97.6">GND_3</text>
<text x="263.5" y="97.6">GNDPAD</text>
<text x="219.9" y="219.5">RFin2</text>
<text x="232.7" y="219.5">RFout2</text>
<text x="219.9" y="224.6">RFin1</text>
<text x="232.7" y="224.6">RFout1</text>
<text x="339.3" y="222">Hi-Band</text>
<text x="339.3" y="227.1">Lo-Band</text>
<text x="352" y="222">GND</text>
<text x="352" y="224.6">GND</text>
<text x="352" y="227.1">GND</text>
<text x="219.9" y="232.2">VDD</text>
<text x="234.2" y="232.2">CTRL</text>
<text x="339.3" y="232.2">Common</text>
<text x="352" y="229.7">GND</text>
<text x="352" y="232.2">GND</text>
<text x="219.9" y="237.3">GND</text>
<text x="219.9" y="239.8">GND</text>
<text x="235.1" y="239.8">GND</text>
<text x="235.1" y="237.3">GND</text>
<text x="207.2" y="267.8">GND4</text>
<text x="215.3" y="267.8">SIG.</text>
<text x="214.6" y="273.1" transform="rotate(-90 214.6 273.1)">GND2GND1</text>
</g>
<text font-size="2.3" fill="#000040" x="255.4" y="229.2">SDR_GRFC15</text>
<g font-size="1.8">
<text x="44.2" y="1.9">5</text>
<text x="127.1" y="1.9">4</text>
<text x="210.1" y="1.9">3</text>
<text x="293" y="1.9">2</text>
<text x="376" y="1.9">1</text>
<text x=".8" y="40.7">D</text>
<text x="418.1" y="40.7">D</text>
<text x=".8" y="113.6">C</text>
<text x="418.1" y="113.6">C</text>
<text x=".8" y="186.6">B</text>
<text x="418.1" y="186.6">B</text>
<text x=".8" y="259.5">A</text>
<text x="418.1" y="259.5">A</text>
<text x="44.2" y="296.3">5</text>
<text x="127.1" y="296.3">4</text>
<text x="210.1" y="296.3">3</text>
<text x="293" y="296.3">2</text>
<text x="376" y="296.3">1</text>
</g>
</svg>
